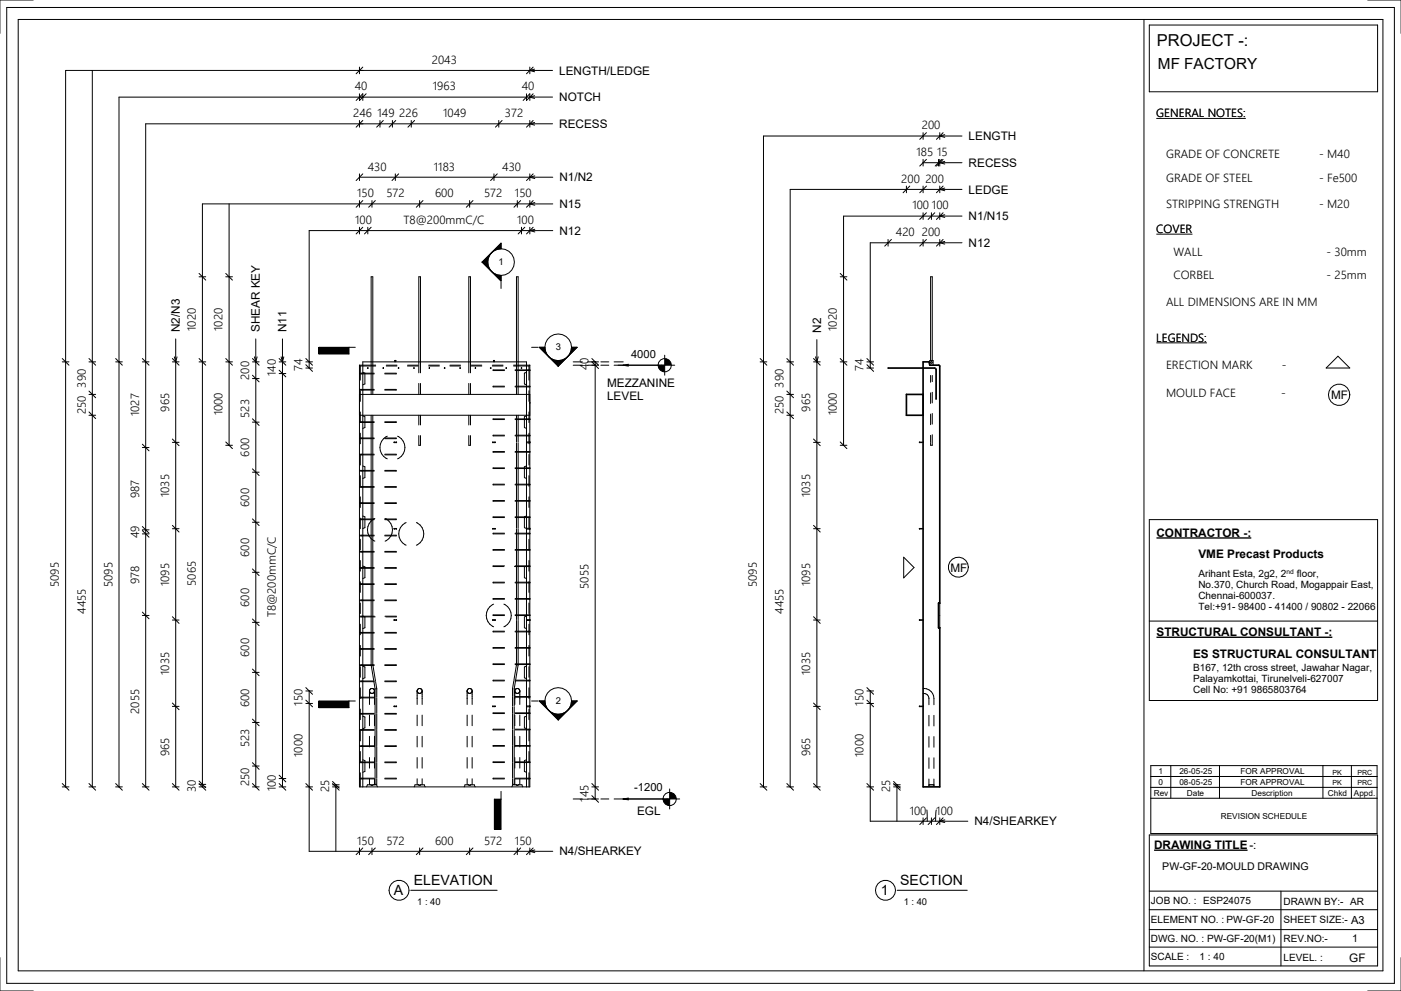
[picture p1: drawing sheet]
<svg xmlns="http://www.w3.org/2000/svg" width="420mm" height="297mm" viewBox="0 0 420 297" stroke-linecap="round" stroke-linejoin="round" font-family="sans-serif">
<g fill="#000">
<path d="M144.6 78.6l2.8-2.9-1 1.8-.2 1.1zM144.6 78.6h1.6l.2 1 1 1.8zM150.2 72.9v1.7l-1 .1-1.8 1zM147.4 81.4l.8 .6 2 .6v1.6zM110.3 110.2v.2zM114.9 110.2v.2zM119.5 110.2v.2zM124 110.3h.2zM128.6 110.3h.2zM133.2 110.3h.2zM137.8 110.3h.2zM142.4 110.3h.2z"/>
<path d="M147 110.3h.2zM151.7 110.3h.2zM156.4 110.2v.2zM186.9 109.5l1.5-.3v.6zM197.3 109.5h2v2a2 2 0 0 1-2-2zM199.3 107.5a2 2 0 0 1 2 2h-2zM95.6 210.2h9v2h-9zM161.7 210.2h1.7l.5 2 .6 .8zM167.4 214.2l2-.6 .8-.6-2.8 2.8zM164.5 213l.9 .6 2 .6v1.6zM171.4 210.2h1.6l-2.8 2.8 1-1.8zM148.2 239.6h2v9h-2z"/>
</g>
<g fill="none" stroke="#000" stroke-width=".3">
<path d="M27.7 21.1v214.8M106.8 30.1l2-2v2M107.8 20.1v2M107.8 28.1v2l2-2M107.8 36.1v2M108.8 36.1l-2 2M108.8 20.1l-2 2M113.9 36.1v2M114.9 36.1l-2 2M117.7 36.1v2M118.7 36.1l-2 2M123.3 36.1v2"/>
<path d="M124.3 36.1l-2 2M149.6 36.1v2M150.6 36.1l-2 2M156.9 30.1l2-2v2M157.9 28.1v2l2-2M158.9 20.1v2M158.9 36.1v2M159.9 36.1l-2 2M159.9 20.1l-2 2M160.3 20.7l-1.5 .4 1.5 .4M160.3 36.7l-1.5 .4 1.5 .4M160.3 28.7l-1.5 .4 1.5 .4"/>
<path d="M165.7 21.1h-146v214.8M165.7 29.1h-130v206.8M165.7 37.1h-122v198.8M107.8 52.1v2M107.8 53.1h57.9M108.8 52.1l-2 2M118.5 52.1v2M119.5 52.1l-2 2M148.1 52.1v2M149.1 52.1l-2 2M158.9 52.1v2M159.9 52.1l-2 2"/>
<path d="M160.4 52.7l-1.5 .4 1.5 .4M271.8 56.8h-34.9v51.7M276.8 40.8h-47.9v67.7M68.7 61.1v72.4M107.8 60.1v2M107.8 68.1v2M108.8 60.1l-2 2M108.8 68.1l-2 2M110.3 68.1v2M111.3 68.1l-2 2M111.5 60.1v2M112.5 60.1l-2 2"/>
<path d="M125.8 60.1v2M126.8 60.1l-2 2M140.8 60.1v2M141.8 60.1l-2 2M144.6 78.6l5.6 5.6M144.6 78.6h1.6M146.2 78.6l.2 1 1 1.8M150.2 74.6a4 4 0 0 1 4 4 4 4 0 0 1-4 4M150.2 74.6a4 4 0 0 0-4 4 4 4 0 0 0 4 4M150.2 74.6a4 4 0 0 0-4 4M150.2 74.6v-1.7l-5.6 5.7M155.1 60.1v2"/>
<path d="M156.1 60.1l-2 2M156.4 68.1v2M157.4 68.1l-2 2M158.9 61.1l1.5 .4M158.9 61.1h6.8M158.9 60.1v2M158.9 68.1v2M158.9 61.1h-98.2v174.8M159.9 60.1l-2 2M159.9 68.1l-2 2M160.4 60.7l-1.5 .4M160.4 68.7l-1.5 .4 1.5 .4"/>
<path d="M165.7 69.1h-73v41.2M266.3 72.8h-5.4v35.7M276.8 64.8h-23.9v18.2M59.7 83h2M59.7 82l2 2M67.7 83h2M67.7 82l2 2M147.4 81.4l.8 .6 2 .6M147.4 81.4l2.8 2.8M150.2 82.6v1.6M150.2 84.6v1.9M18.7 108.5h2"/>
<path d="M18.7 107.5l2 2M26.7 108.5h2M26.7 118.2h2M26.7 117.2l2 2M26.7 107.5l2 2M34.7 108.5h2M34.7 107.5l2 2M42.7 108.5h2M42.7 107.5l2 2M51.7 108.5h2M51.7 107.5l1 1M52.3 107l.4 1.5"/>
<path d="M52.7 101.6v134.3M52.7 108.5l1 1M53.1 107l-.4 1.5M59.7 108.5h2M59.7 107.5l2 2M67.7 108.5h2M67.7 107.5l2 2M75.7 108.5h2M75.7 107.5l2 2M75.7 112.5l2 2M75.7 113.5h2M76.3 107l.4 1.5 .4-1.5"/>
<path d="M76.7 101.6v134.3M83.7 108.5h2M83.7 107.5l2 2M83.7 111l2 2M83.7 112h2M84.3 107l.4 1.5 .4-1.5M84.7 101.6v134.3M91.7 108.5h2M91.7 110.3h2M91.7 107.5l2 2M91.7 109.3l2 2M107.8 109.5l.2 .2"/>
<path d="M107.8 109.5v126.4h51.1v-126.4M107.8 109.5h4.8M107.8 118.2h51.1M108 109.7v4.3M108 117.1v3.2M108 109.7h4.6M108.8 111.6l.6 .3v3.2l-.6 .3M110.3 110.2v.2zM111.3 111.9v-28.9h.5v28.9M111.3 112.1v4.6M111.3 116.9v1.3M111.8 112.1v4.6"/>
<path d="M111.8 116.9v1.3M112.2 111.9l-4.4 .1 4.4 .1M112.2 116.7l-4.4 .1 4.4 .1M114.9 110.2v.2zM115.4 111.9h3.4v.2h-3.4M115.4 116.7h3.4v.2h-3.4M115.8 109.7h3.2M115.8 109.5h3.2M118.4 108.5v-.4h.3v.4M118.4 108.2h.3M119.5 110.2v.2zM122.2 109.7h3.2"/>
<path d="M122.2 109.5h3.2M124 110.3h.2zM125.6 111.8v-28.8h.5v28.8M125.6 115v3.2M126.1 115v3.2M128.5 109.7h3.2M128.5 109.5h3.2M128.6 110.3h.2zM133.2 110.3h.2zM134.9 109.7h3.2M134.9 109.5h3.2M137.8 110.3h.2z"/>
<path d="M140.6 111.8v-28.8h.5v28.8M140.6 115v3.2M141.1 115v3.2M141.3 109.7h3.2M141.3 109.5h3.2M142.4 110.3h.2zM147 110.3h.2zM147.6 109.7h3.2M147.6 109.5h3.2M148 108.2h.3M148 108.5v-.4h.3v.4M151.3 110.9h-3.4v.2h3.4"/>
<path d="M151.3 115.8h-3.4v.2h3.4M151.7 110.3h.2zM154 109.7h4.6M154 109.5h4.9M154.4 110.9l4.6 .1-4.6 .1M154.4 115.8l4.6 .1-4.6 .1M154.9 110.9v-27.9h.5v27.9M154.9 111.1v4.7M154.9 116v2.2M155.4 111.1v4.7M155.4 116v2.2M156.4 110.2v.2z"/>
<path d="M157.9 111.6l-.7 .3v3.2l.7 .3M158.6 109.7v4.3M158.6 117.1v3.2M158.9 109.5l-.3 .2M171.9 108.5h2.7M171.9 109.5h2.7M176.2 108.5h3.3M177.5 107.5l2 2h-3.3M177.5 108.5l2 2M178.5 108.5v131M180.2 108.5h2.3M180.2 109.5h2.3"/>
<path d="M184.1 108.5h2.8M184.1 109.5h18.2M186.9 109.5l1.5-.3v.6zM199.3 106.5v6M266.3 110.2l14.2 .1 .3 .5v8.8h-.2v-8.8l-.2-.3-14.1-.1zM278.8 109.5v-1.4h.9l.1 1.4M279 108.1v-25.1h.5v25.1M279 112.6v2M279 117.8v3.2M279.5 112.6v1.8M279.5 117.6v3.2M401.2 106.8l3.5 3.5h-7.1z"/>
<path d="M26.7 124.5h2M26.7 123.5l2 2M42.7 133.2l2 2M42.7 134.2h2M51.7 131.6l2 2M51.7 132.6h2M67.7 133.5h2M67.7 132.5l2 2M75.7 125.6l2 2M75.7 126.6h2M107.8 124.5h51.1M108 123.5v3.2"/>
<path d="M108 129.9v3.2M108 136.2v3.2M108.8 124.7l.6 .2v3.3l-.6 .2M108.8 139.7l.6 .2v3.3l-.6 .2M111.3 124.5v2M111.3 126.7v4.6M111.3 131.5v4.7M111.3 136.4v4.6M111.8 124.5v2M111.8 126.7v4.6M111.8 131.5v4.7M111.8 136.4v4.6"/>
<path d="M112.2 126.5l-4.4 .1 4.4 .1M112.2 131.3l-4.4 .1 4.4 .1M112.2 136.2l-4.4 .1 4.4 .1M115.4 126.5h3.4v.2h-3.4M115.4 131.3h3.4v.2h-3.4M115.4 136.2h3.4v.2h-3.4M116.1 130.8a3.7 3.7 0 0 0-2.2 3.4 3.7 3.7 0 0 0 2.2 3.4M118.2 132.5l.7 .2zM118.2 132.5v.2M118.8 132.5v.2M119.2 130.8a3.7 3.7 0 0 1 2.2 3.4 3.7 3.7 0 0 1-2.2 3.4M125.6 130.6v2.9h.5v-2.9"/>
<path d="M125.6 124.5v2.9M126.1 124.5v2.9M140.6 130.6v2.9h.5v-2.9M140.6 124.5v2.9M141.1 124.5v2.9M147.7 132.5l.8 .2zM147.8 132.5v.2M148.4 132.5v.2M151.3 125.6h-3.4v.2h3.4M151.3 130.5h-3.4v.2h3.4M151.3 135.4h-3.4v.2h3.4M154.4 125.6l4.6 .1-4.6 .1"/>
<path d="M154.4 130.5l4.6 .1-4.6 .1M154.4 135.4l4.6 .1-4.6 .1M154.9 124.5v1.1M154.9 125.8v4.7M154.9 130.7v1.8M154.9 132.7v2.7M154.9 135.6v4.7M155.4 124.5v1.1M155.4 125.8v4.7M155.4 130.7v1.8M155.4 132.7v2.7M155.4 135.6v4.7"/>
<path d="M157.9 124.7l-.7 .2v3.3l.7 .2M157.9 139.7l-.7 .2v3.3l.7 .2M157.9 132.5h1v.2h-1M158.6 123.5v3.2M158.6 129.9v3.2M158.6 136.2v3.2M158.8 132.5v.2M158.9 120.7v.2M275.8 132.5v.2M276.8 132.5h-1.1l1.1 .2M279 132.7v.8h.5v-.4M279 124.1v3.2"/>
<path d="M279 130.5v2M279.5 124v3.1M279.5 130.3v1.9M279.5 132.3v.6M42.7 157.8l2 2M42.7 158.8h2M42.7 159.1l2 2M51.7 157.5l2 2M51.7 158.5h2M75.7 140.6l2 2M75.7 141.6h2M75.7 155.6l2 2"/>
<path d="M75.7 156.6h2M108 142.6v3.2M108 149v3.1M108 155.3v3.2M108.8 154.7l.6 .2v3.3l-.6 .2M111.3 141.2v4.7M111.3 146.1v4.6M111.3 150.9v4.7M111.3 155.8v4.7M111.8 141.2v4.7M111.8 146.1v4.6M111.8 150.9v4.7"/>
<path d="M111.8 155.8v4.7M112.2 141l-4.4 .1 4.4 .1M112.2 145.9l-4.4 .1 4.4 .1M112.2 150.7l-4.4 .1 4.4 .1M112.2 155.6l-4.4 .1 4.4 .1M112.4 155.5a3.7 3.7 0 0 0-2.2 3.3 3.7 3.7 0 0 0 2.2 3.4M115.4 141h3.4v.2h-3.4M115.4 145.9h3.4v.2h-3.4M115.4 150.7h3.4v.2h-3.4M115.4 155.6h3.4v.2h-3.4M115.5 155.5a3.7 3.7 0 0 1 2.2 3.3 3.7 3.7 0 0 1-2.2 3.4M118.2 158.4l.7 .2z"/>
<path d="M118.2 158.4v.2M118.8 158.4v.2M121.8 156.7a3.7 3.7 0 0 0-2.2 3.4 3.7 3.7 0 0 0 2.2 3.3M124.8 156.7a3.7 3.7 0 0 1 2.3 3.4 3.7 3.7 0 0 1-2.3 3.3M147.7 158.4l.8 .2zM147.8 158.4v.2M148.4 158.4v.2M151.3 140.3h-3.4v.2h3.4M151.3 145.2h-3.4v.2h3.4M151.3 150.1h-3.4v.2h3.4M151.3 155h-3.4v.2h3.4M151.3 159.9h-3.4v.2h3.4"/>
<path d="M154.4 140.3l4.6 .1-4.6 .1M154.4 145.2l4.6 .1-4.6 .1M154.4 150.1l4.6 .1-4.6 .1M154.4 155l4.6 .1-4.6 .1M154.4 159.9l4.6 .1-4.6 .1M154.9 140.5v4.7M154.9 145.4v4.7M154.9 150.3v4.7M154.9 155.2v3.2M154.9 158.6v1.3M155.4 140.5v4.7M155.4 145.4v4.7"/>
<path d="M155.4 150.3v4.7M155.4 155.2v3.2M155.4 158.6v1.3M157.9 154.7l-.7 .2v3.3l.7 .2M157.9 158.4h1v.2h-1M158.6 142.6v3.2M158.6 149v3.1M158.6 155.3v3.2M158.8 158.4v.2M275.8 158.4v.2M276.8 158.4h-1.1l1.1 .2M42.7 160.1h2"/>
<path d="M75.7 170.6l2 2M75.7 171.6h2M108 161.7v3.2M108 168v3.2M108 174.4v3.2M108.8 169.7l.6 .2v3.3l-.6 .2M111.3 160.7v4.6M111.3 165.5v4.7M111.3 170.4v4.6M111.3 175.2v4.7M111.8 160.7v4.6M111.8 165.5v4.7"/>
<path d="M111.8 170.4v4.6M111.8 175.2v4.7M112.2 160.5l-4.4 .1 4.4 .1M112.2 165.3l-4.4 .1 4.4 .1M112.2 170.2l-4.4 .1 4.4 .1M112.2 175l-4.4 .1 4.4 .1M112.2 179.9l-4.4 .1 4.4 .1M115.4 160.5h3.4v.2h-3.4M115.4 165.3h3.4v.2h-3.4M115.4 170.2h3.4v.2h-3.4M115.4 175h3.4v.2h-3.4M115.4 179.9h3.4v.2h-3.4"/>
<path d="M151.3 164.7h-3.4v.3h3.4M151.3 169.6h-3.4v.2h3.2M151.3 174.5h-3.4v.2h3.4M151.3 179.4h-3.4v.2h3.4M154.4 164.7l4.6 .2-4.6 .1M154.4 169.6l4.6 .1-4.7 .1M154.4 174.5l4.6 .1-4.6 .1M154.4 179.4l4.6 .1-4.6 .1M154.9 160.1v4.6M154.9 165v4.6M154.9 169.8v4.7M154.9 174.7v4.7"/>
<path d="M154.9 179.6v4.7M155.4 160.1v4.6M155.4 165v4.6M155.4 169.8v4.7M155.4 174.7v4.7M155.4 179.6v4.7M157.9 169.7l-.7 .2v3.3l.7 .2M158.6 161.7v3.2M158.6 168v3.2M158.6 174.4v3.2M271 167l3.1 3.1-3.1 3.1zM42.7 183.5l2 2"/>
<path d="M42.7 184.5h2M51.7 184.9l2 2M51.7 185.9h2M75.7 185.6l2 2M75.7 186.6h2M108 180.8v3.1M108 187.1v3.2M108 193.5v3.2M108 199.9v3.1M108.8 184.7l.6 .2v3.3l-.6 .3M108.8 199.7l.6 .3v3.2l-.6 .3M111.3 194.6v4.7"/>
<path d="M111.3 180.1v4.6M111.3 184.9v4.7M111.3 189.8v4.6M111.3 199.5l.8 4.7M111.8 194.6v4.7M111.8 180.1v4.6M111.8 184.9v4.7M111.8 189.8v4.6M111.8 199.5l.8 4.7M112.2 189.6l-4.4 .1 4.4 .1M112.2 194.4l-4.4 .1 4.4 .1M112.2 199.3l-4.4 .1 4.4 .1"/>
<path d="M112.2 184.7l-4.4 .1 4.7 .1M115.4 189.6h3.4v.2h-3.4M115.4 194.4h3.4v.2h-3.4M115.4 199.3h3.4v.2h-3.4M115.4 184.7h3.4v.2h-3.1M118.2 185.8l.7 .2zM118.2 185.8v.2M118.8 185.8v.2M147.7 185.8l.8 .2zM147.8 185.8v.2M148 181.1a3.7 3.7 0 0 0-2.2 3.4 3.7 3.7 0 0 0 2.2 3.4M148.4 185.8v.2"/>
<path d="M151.1 181.1a3.7 3.7 0 0 1 2.2 3.4 3.7 3.7 0 0 1-2.2 3.4M151.3 184.3h-3.4v.2h3.4M151.3 189.2h-3.4v.2h3.4M151.3 194.1h-3.4v.2h3.4M151.3 199h-3.4v.2h3.4M154.4 184.3l4.6 .1-4.6 .1M154.4 189.2l4.6 .1-4.6 .1M154.4 194.1l4.6 .1-4.6 .1M154.4 199l4.6 .1-4.6 .1M154.9 199.3l-.8 4.6M154.9 199.2v.1M154.9 184.5v1.3"/>
<path d="M154.9 186v3.2M154.9 189.4v4.7M154.9 194.3v4.7M155.4 199.2l-.8 4.7M155.4 184.5v1.3M155.4 186v3.2M155.4 189.4v4.7M155.4 194.3v4.7M157.9 184.7l-.7 .2v3.3l.7 .3M157.9 199.7l-.7 .3v3.2l.7 .3M157.9 185.8h1v.2h-1M158.6 180.8v3.1"/>
<path d="M158.6 187.1v3.2M158.6 193.5v3.2M158.6 199.9v3.1M158.8 185.8v.2M275.8 185.8v.2M276.8 185.8h-1.1l1.1 .2M281.4 180.8h.4v7.5l-.4-.1M51.7 210.8l2 2M51.7 211.8h2M75.7 200.6l2 2M75.7 201.6h2M75.7 215.6l2 2"/>
<path d="M75.7 216.6h2M91.7 206.1l2 2M91.7 207.1h2M91.7 209.9l2 2M91.7 210.9h2M92.7 207.1v48.1h73M104.6 210.2v2h-9v-2h10.9M108 206.2v3.2M108 212.6v3.2M108 218.9v3.2M108.8 214.7l.6 .3v3.2l-.6 .3M110.8 207.1l.1 .4 .6 .4"/>
<path d="M110.8 207.2v4M110.8 214.4v3.2M110.8 207.1l.1 .4M110.9 206.8l-.1 .3M110.9 207.5l.6 .4M111.5 206.4l-.6 .4M111.5 206.4l-.3 .1-.4 .6M111.5 206.4l.7 .4 .1 .3M111.5 206.4l.7 .4M112.1 204.4l.4 2.1v2.5M112.2 206.8l.1 .3M112.2 204.2l-4.4 .1 4.4 .1"/>
<path d="M112.2 209l-4.4 .1 4.4 .1M112.2 213.9l-4.4 .1 4.4 .1M112.2 218.7l-4.4 .1 4.4 .1M112.3 207.1l-.2 .6-.6 .2M112.3 207.1l-.4 .7-.4 .1M112.3 207.1v4.1M112.3 214.4v3.2M112.5 209.2v4.7M112.5 214.1v4.6M112.5 218.9v4.7M112.6 204.4l.4 2.1v2.5M113 209.2v4.7"/>
<path d="M113 214.1v4.6M113 218.9v4.7M115.4 209h3.4v.2h-3.4M115.4 204.2h3.4v.2h-3.4M115.4 213.9h3.4v.2h-3.4M115.4 218.7h3.4v.2h-3.4M118.2 211.7l.7 .1zM118.2 211.7v.1M118.8 211.7v.1M125.1 207.1l.1 .4 .6 .4M125.1 207.2v4M125.1 214.4v3.2"/>
<path d="M125.1 207.1l.1 .4M125.2 206.8l-.1 .3M125.2 207.5l.6 .4M125.4 206.5l-.2 .3M125.8 206.4l-.3 .1M125.8 206.4l-.4 .1-.3 .6M125.8 206.4l.7 .4 .1 .3M125.8 206.4l.4 .1M126.2 207.8l-.4 .1M126.2 206.5l.4 .6M126.6 207.1l-.4 .7M126.6 207.1l-.4 .7-.4 .1"/>
<path d="M126.6 207.1v4.1M126.6 214.4v3.2M140.1 207.1l.1 .4 .6 .4M140.1 207.2v4M140.1 214.4v3.2M140.1 207.1l.1 .4M140.2 206.8l-.1 .3M140.2 207.5l.6 .4M140.4 206.5l-.2 .3M140.8 206.4l-.4 .1M140.8 206.4l-.4 .1-.3 .6M140.8 206.4l.7 .4 .1 .3"/>
<path d="M140.8 206.4l.4 .1M141.2 207.8l-.4 .1M141.2 206.5l.4 .6M141.6 207.1l-.4 .7M141.6 207.1l-.4 .7-.4 .1M141.6 207.1v4.1M141.6 214.4v3.2M147.7 211.7l.8 .1zM147.8 211.7v.1M148.4 211.7v.1M151.3 203.9h-3.4v.2h3.4M151.3 208.8h-3.4v.2h3.4"/>
<path d="M151.3 213.7h-3.4v.2h3.4M151.3 218.6h-3.4v.2h3.4M153.7 209v2.6M153.7 211.9v1.8M153.7 213.9v4.7M153.7 218.8v4.7M154.1 204.1l-.4 2.4v2.3M154.2 209v2.6M154.2 211.9v1.8M154.2 213.9v4.7M154.2 218.8v4.7M154.4 207.1l.1 .4 .6 .4"/>
<path d="M154.4 207.2v4M154.4 214.4v3.2M154.4 207.1l.1 .4M154.4 203.9l4.6 .1-4.6 .1M154.4 208.8l4.6 .1-4.6 .1M154.4 213.7l4.6 .1-4.6 .1M154.4 218.6l4.6 .1-4.6 .1M154.5 206.8l-.1 .3M154.5 207.5l.6 .4M154.6 204.1l-.4 2.4v2.3M155.1 206.4l-.6 .4M155.1 206.4l-.4 .1-.3 .6"/>
<path d="M155.1 206.4l.7 .4 .1 .3M155.1 206.4l.5 .2 .3 .5M155.9 207.1l-.3 .6-.5 .2M155.9 207.1l-.4 .7-.4 .1M155.9 207.1v4.1M155.9 214.4v3.2M157.9 214.7l-.7 .3v3.2l.7 .3M157.9 211.6h1v.3h-1M158.6 206.2v3.2M158.6 212.6v3.2M158.6 218.9v3.2M158.8 211.6v.3"/>
<path d="M159.4 210.2h2M163.4 210.2a4 4 0 0 1 4-4 4 4 0 0 1 4 4M163.4 210.2a4 4 0 0 0 4 4 4 4 0 0 0 4-4M163.4 210.2a4 4 0 0 0 4 4M163.4 210.2h-1.7l5.7 5.6M167.4 214.2v1.6M171.4 210.2a4 4 0 0 1-4 4M171.4 210.2h1.6l-5.6 5.6M275.8 211.7v.1M276.8 211.7h-1.1l1.1 .1M276.8 206.4a3 3 0 0 1 3.2 3v1.9M276.8 207.9a1.53 1.53 0 0 1 1.7 1.5v1.9"/>
<path d="M278.5 214.5v3.1M280 214.5v3.1M18.7 235.9h2M18.7 234.9l2 2M26.7 235.9h2M26.7 234.9l2 2M34.7 235.9h2M34.7 234.9l2 2M42.7 235.9h2M42.7 234.9l2 2M51.7 235.9h2M51.7 234.9l2 2"/>
<path d="M59.7 235.2h2M59.7 235.9h2M59.7 234.2l2 2M59.7 234.9l2 2M75.7 235.9h2M75.7 228.7l2 2M75.7 229.7h2M75.7 234.9l2 2M83.7 235.9h2M83.7 232.4l2 2M83.7 233.4h2M83.7 234.9l2 2"/>
<path d="M91.7 235.9h2M91.7 234.9l2 2M99.7 235.3h2M99.7 235.9h2M99.7 234.3l2 2M99.7 234.9l2 2M100.7 235.3v19.9M108 225.3v3.2M108 231.7v4.2M108.8 235.9v-127.4h49.1v127.4M108.8 227.8l.6 .2v3.3l-.6 .2M109.9 235.9l.3-.6 1.3 .1 1.4-.1 .3 .6"/>
<path d="M110.8 220.7v3.2M110.8 227.1v3.2M110.8 233.5v1.8M112.2 223.6l-4.4 .1 4.4 .1M112.2 228.4l-4.4 .1 4.4 .1M112.2 233.3l-4.4 .1 4.4 .1M112.3 220.7v3.2M112.3 227.1v3.2M112.3 233.5v1.8M112.5 233.5v1.7h.5v-1.7M112.5 223.8v4.6M112.5 228.6v4.7"/>
<path d="M113 223.8v4.6M113 228.6v4.7M115.4 228.4h3.4v.2h-3.4M115.4 233.3h3.4v.2h-3.4M115.4 223.6h3.4v.2h-3.4M124.2 235.9l.2-.6 1.4 .1 1.4-.1 .3 .6M125.1 220.7v3.2M125.1 227.1v3.2M125.1 233.5v1.8M126.6 220.7v3.2M126.6 227.1v3.2M126.6 233.5v1.8"/>
<path d="M139.2 235.9l.2-.6 1.4 .1 1.4-.1 .2 .6M140.1 220.7v3.2M140.1 227.1v3.2M140.1 233.5v1.8M141.6 220.7v3.2M141.6 227.1v3.2M141.6 233.5v1.8M150.2 237.2v11.4h-2v-9h2M151.3 223.5h-3.4v.2h3.4M151.3 228.4h-3.4v.2h3.4M151.3 233.3h-3.4v.2h3.4M153.5 235.9l.2-.6 1.4 .1 1.4-.1 .2 .6"/>
<path d="M153.7 233.5v1.7h.5v-1.7M153.7 223.7v4.7M153.7 228.6v4.7M154.2 223.7v4.7M154.2 228.6v4.7M154.4 220.7v3.2M154.4 227.1v3.2M154.4 233.5v1.8M154.4 223.5l4.6 .1-4.6 .1M154.4 228.4l4.6 .1-4.6 .1M154.4 233.3l4.6 .1-4.6 .1M155.9 220.7v3.2"/>
<path d="M155.9 227.1v3.2M155.9 233.5v1.8M157.9 227.8l-.7 .2v3.3l.7 .2M158.6 225.3v3.2M158.6 231.7v4.2M171.9 239.5h2.7M176.2 239.5h3.3M177.5 235.9h2M177.5 234.9l2 2M177.5 238.5l2 2M180.2 239.5h2.3M184.1 239.5h2.8"/>
<path d="M260.9 235.9v10.3h15.9M268.9 235.9v10.3M278.5 233.5v1.9l.1-.1 1.4 .1v-1.9M278.5 220.8v3.2M278.5 227.2v3.2M280 220.8v3.2M280 227.2v3.2M107.8 254.2v2M108.8 254.2l-2 2M111.5 254.2v2M112.5 254.2l-2 2M125.8 254.2v2"/>
<path d="M126.8 254.2l-2 2M140.8 254.2v2M141.8 254.2l-2 2M155.1 254.2v2M156.1 254.2l-2 2M158.9 254.2v2M159.9 254.2l-2 2M160.4 254.8l-1.5 .4 1.5 .4"/>
<circle cx="199.3" cy="109.5" r="2"/>
<circle cx="279.3" cy="108.7" r=".26"/>
<circle cx="401.5" cy="118.4" r="3.2"/>
<circle cx="287.3" cy="170" r="3"/>
</g>
<path d="M276.8 108.5h1.7l.3 1h2.7l.3 .2v71.1h-.4v7.4h.4v47.7h-5zM276.8 118.2h-5v6.3h5" fill="none" stroke="#000" stroke-width=".5"/>
<path d="M189.2 104.1h7.4v3.8h-7.4z" fill="#fff"/>
<g fill="none" stroke="#000" stroke-width=".3">
<path d="M186.8 239.5h17M186.9 239.5l1.5-.2v.5zM200.8 236.5v6"/>
<circle cx="200.8" cy="239.5" r="2"/>
</g>
<path d="M186.9 239.5l1.5-.2v.5zM198.8 239.5h2v2a2 2 0 0 1-2-2zM200.8 237.5a2 2 0 0 1 2 2h-2z" fill="#000"/>
<path d="M190.2 234.1h8.5v3.9h-8.5z" fill="#fff"/>
<path d="M95.6 104.1h9v2h-9zM161.7 104.1h1.7l.5 2 .6 .9zM167.4 108.1l2-.5 .8-.6-2.8 2.8zM164.5 107l.9 .6 2 .5v1.7zM171.4 104.1h1.6l-2.8 2.9 1-1.8z" fill="#000"/>
<g fill="none" stroke="#000" stroke-width=".3">
<path d="M2 2.2h416.1v292.6h-416.1zM5.5 5.8h409.2v285.3h-409.2zM10 0h-10v10M343 5.8v285.3M344.6 7.5h68.5v20h-68.5zM410.1 0h10v10M276.8 39.8v2M277.8 39.8l-2 2M281.8 39.8v2M282.8 39.8l-2 2M271.8 56.8h16.6M271.8 55.8v2"/>
<path d="M272.8 55.8l-2 2M276.8 47.8v2M276.8 55.8v2M276.8 48.8h11.6M276.8 40.8h11.6M277.8 55.8l-2 2M277.8 47.8l-2 2M281.4 47.8v2M281.8 47.8v2M281.8 55.8v2M282.4 47.8l-2 2M282.8 55.8l-2 2"/>
<path d="M282.8 47.8l-2 2M283.3 40.4l-1.5 .4 1.5 .4M283.3 56.4l-1.5 .4 1.5 .4M283.3 48.4l-1.5 .4 1.5 .4M266.3 71.8v2M267.3 71.8l-2 2M276.8 63.8v2M276.8 71.8v2M277.8 71.8l-2 2M277.8 63.8l-2 2M279.3 63.8v2M280.3 63.8l-2 2"/>
<path d="M281.8 63.8v2M281.8 71.8v2M282.8 71.8l-2 2M282.8 63.8l-2 2M283.3 64.4l-1.5 .4 1.5 .4M283.3 72.4l-1.5 .4 1.5 .4M288.4 72.8h-22.1M288.4 64.8h-11.6M251.9 82l2 2M251.9 83h2M252.9 83v50.5M104.6 104.1v2h-9v-2h10.9"/>
<path d="M159.4 104.1h2M163.4 104.1a4 4 0 0 1 4-4 4 4 0 0 1 4 4M163.4 104.1a4 4 0 0 0 4 4 4 4 0 0 0 4-4M163.4 104.1a4 4 0 0 0 4 4M163.4 104.1h-1.7l5.7 5.7M167.4 108.1v1.7M171.4 104.1a4 4 0 0 1-4 4M171.4 104.1h1.6l-5.6 5.7M227.9 108.5h2M227.9 107.5l2 2M228.9 108.5v127.4M235.9 108.5h2"/>
<path d="M235.9 117.2l2 2M235.9 118.2h2M235.9 107.5l2 2M236.9 108.5v127.4M243.9 108.5h2M243.9 107.5l2 2M244.5 107l.4 1.5 .4-1.5M244.9 101.8v134.1M251.9 108.5h2M251.9 107.5l2 2M259.9 109.3l2 2M259.9 110.3h2"/>
<path d="M259.9 107.5l2 2M259.9 108.5h2M260.9 108.5v1.8M235.9 123.5l2 2M235.9 124.5h2M243.9 131.6l2 2M243.9 132.6h2M251.9 132.5l2 2M251.9 133.5h2M243.9 157.5l2 2M243.9 158.5h2M344.6 155.8h68.5v54.2h-68.5z"/>
<path d="M243.9 184.9l2 2M243.9 185.9h2M344.6 186.2h68.5M243.9 210.8l2 2M243.9 211.8h2M259.9 206.1l2 2M259.9 207.1h2M259.9 209.9l2 2M259.9 210.9h2M260.9 207.1v28.8M227.9 235.9h2M227.9 234.9l2 2"/>
<path d="M235.9 235.9h2M235.9 234.9l2 2M243.9 235.9h2M243.9 234.9l2 2M259.9 234.9l2 2M259.9 235.9h2M267.9 235.9h2M267.9 234.3l2 2M267.9 235.3h2M267.9 234.9l2 2M268.9 235.3v.6M276.8 246.2h13.4"/>
<path d="M276.8 245.2v2M277.8 245.2l-2 2M277.9 242.8l.1 3.4M279.3 245.2v2M280.3 245.2l-2 2M280.7 242.8l-.2 3.4M281.8 245.2v2M282.8 245.2l-2 2M283.3 245.8l-1.5 .4 1.5 .4M344.6 250.3h68.5v39.3h-68.5zM344.6 272.7h68.5M344.6 267.2h68.5"/>
<path d="M344.6 278.7h68.5M384.1 267.2v22.4M0 287.1v10h10M344.6 283.9h68.5M420.1 287.1v10h-10"/>
</g>
<g fill="#fff">
<path d="M346.9 9.5h27.5v5.4h-27.5z"/>
<path d="M405.1 273.8h4.1v3.9h-4.1z"/>
<path d="M346.8 187.4h51.8v4.1h-51.8z"/>
<path d="M357.7 193.9h54.2v4.1h-54.2z"/>
<path d="M346 251.2h27.6v4.2h-27.6z"/>
<path d="M373.6 251.2h1v4.2h-1z"/>
<path d="M374.6 251.2h2.2v4.2h-2.2z"/>
<path d="M346.8 157.6h27.9v4.1h-27.9z"/>
<path d="M359.3 164.1h37.3v4.1h-37.3z"/>
<path d="M359.7 285.1h7.5v3.3h-7.5z"/>
<path d="M405.5 279.4h1.7v3.7h-1.7z"/>
<path d="M367.7 274.1h14.3v3.3h-14.3z"/>
<path d="M347.2 16.6h29.6v5.1h-29.6z"/>
<path d="M348.5 258h44.2v3.6h-44.2z"/>
<path d="M361.9 279.8h20.4v3.3h-20.4z"/>
<path d="M404.8 268.8h4.1v3.3h-4.1z"/>
<path d="M360.7 268.5h14.3v3.3h-14.3z"/>
</g>
<path d="M346.8 161.3h28.4M346.8 191h52.7M346 254.9h28.1" fill="none" stroke="#000" stroke-width=".41"/>
<g fill="none" stroke="#000" stroke-width=".3">
<path d="M346.7 35.5h26.8M346.7 70.2h10.8M346.7 102.8h15.2M345 229.5h67.9v20.4h-67.9zM345 232.8h67.9M345 236h67.9M345 239.3h67.9M351.1 229.5v9.8M365.7 229.5v9.8M396.7 229.5v9.8M405.2 229.5v9.8M123.1 266.9h26"/>
<path d="M269 266.9h21"/>
<circle cx="119.6" cy="266.9" r="3"/>
<circle cx="265.5" cy="266.9" r="3"/>
</g>
<text font-size="4.9" x="346.9" y="13.9">PROJECT -:</text>
<text font-size="4.6" x="347.2" y="20.7">MF FACTORY</text>
<g font-size="4.2">
<text x="118" y="268.4">A</text>
<text x="124.1" y="265.2">ELEVATION</text>
<text x="264.1" y="268.4">1</text>
<text x="269.9" y="265.2">SECTION</text>
</g>
<g font-size="3.5">
<text x="129.5" y="19.1">2043</text>
<text x="167.7" y="22.4">LENGTH/LEDGE</text>
<text x="106.4" y="27.1">40</text>
<text x="129.8" y="27.1">1963</text>
<text x="156.4" y="27.1">40</text>
<text x="105.9" y="35.1">246</text>
<text x="113.2" y="35.1">149</text>
<text x="119.7" y="35.1">226</text>
<text x="132.9" y="35.1">1049</text>
<text x="151.4" y="35.1">372</text>
<text x="167.7" y="30.4">NOTCH</text>
<text x="346.7" y="35.2">GENERAL NOTES:</text>
<text x="167.7" y="38.4">RECESS</text>
<text x="276.4" y="38.8">200</text>
<text x="274.8" y="46.8">185</text>
<text x="281" y="46.8">15</text>
<text x="290.4" y="42">LENGTH</text>
<text x="349.6" y="47.3">GRADE OF CONCRETE</text>
<text x="395.5" y="47.3">- M40</text>
<text x="110.3" y="51.1">430</text>
<text x="130.1" y="51.1">1183</text>
<text x="150.6" y="51.1">430</text>
<text x="290.4" y="50">RECESS</text>
<text x="107.1" y="59.1">150</text>
<text x="115.9" y="59.1">572</text>
<text x="130.5" y="59.1">600</text>
<text x="145.2" y="59.1">572</text>
<text x="154.4" y="59.1">150</text>
<text x="167.7" y="54.4">N1/N2</text>
<text x="270.2" y="54.8">200</text>
<text x="277.5" y="54.8">200</text>
<text x="290.4" y="58">LEDGE</text>
<text x="349.6" y="54.6">GRADE OF STEEL</text>
<text x="395.5" y="54.6">- Fe500</text>
<text x="167.7" y="62.4">N15</text>
<text x="273.6" y="62.8">100</text>
<text x="279.4" y="62.8">100</text>
<text x="349.6" y="62.3">STRIPPING STRENGTH</text>
<text x="395.5" y="62.3">- M20</text>
<text x="106.5" y="67.1">100</text>
<text x="121" y="67.1">T8@200mmC/C</text>
<text x="155" y="67.1">100</text>
<text x="167.7" y="70.4">N12</text>
<text x="268.6" y="70.8">420</text>
<text x="276.4" y="70.8">200</text>
<text x="290.4" y="66">N1/N15</text>
<text x="346.7" y="69.9">COVER</text>
<text x="290.4" y="74">N12</text>
<text x="351.8" y="76.8">WALL</text>
<text x="397.8" y="76.8">- 30mm</text>
<text x="351.8" y="83.5">CORBEL</text>
<text x="397.8" y="83.5">- 25mm</text>
<text x="349.6" y="91.6">ALL DIMENSIONS ARE IN MM</text>
<text x="53.9" y="99.6" transform="rotate(-90 53.9 99.6)">N2/N3</text>
<text x="58.7" y="99.3" transform="rotate(-90 58.7 99.3)">1020</text>
<text x="66.7" y="99.3" transform="rotate(-90 66.7 99.3)">1020</text>
<text x="77.9" y="99.6" transform="rotate(-90 77.9 99.6)">SHEAR KEY</text>
<text x="85.9" y="99.6" transform="rotate(-90 85.9 99.6)">N11</text>
<text x="246.2" y="99.8" transform="rotate(-90 246.2 99.8)">N2</text>
<text x="250.9" y="99.3" transform="rotate(-90 250.9 99.3)">1020</text>
<text x="346.7" y="102.5">LEGENDS:</text>
<text x="74.7" y="113.8" transform="rotate(-90 74.7 113.8)">200</text>
<text x="82.7" y="112.8" transform="rotate(-90 82.7 112.8)">140</text>
<text x="90.7" y="111.3" transform="rotate(-90 90.7 111.3)">74</text>
<text x="176.5" y="110.9" transform="rotate(-90 176.5 110.9)">40</text>
<text x="258.9" y="111.3" transform="rotate(-90 258.9 111.3)">74</text>
<text x="349.6" y="110.8">ERECTION MARK</text>
<text x="384.3" y="110.8">-</text>
<text x="25.7" y="116.2" transform="rotate(-90 25.7 116.2)">390</text>
<text x="182" y="116.1">MEZZANINE</text>
<text x="234.9" y="116.2" transform="rotate(-90 234.9 116.2)">390</text>
<text x="349.6" y="119.1">MOULD FACE</text>
<text x="384.2" y="119.1">-</text>
<text x="399.1" y="119.7">MF</text>
<text x="25.7" y="124.2" transform="rotate(-90 25.7 124.2)">250</text>
<text x="41.7" y="124.8" transform="rotate(-90 41.7 124.8)">1027</text>
<text x="50.7" y="123.4" transform="rotate(-90 50.7 123.4)">965</text>
<text x="66.7" y="124.5" transform="rotate(-90 66.7 124.5)">1000</text>
<text x="74.7" y="125.2" transform="rotate(-90 74.7 125.2)">523</text>
<text x="182" y="120.1">LEVEL</text>
<text x="234.9" y="124.2" transform="rotate(-90 234.9 124.2)">250</text>
<text x="242.9" y="123.4" transform="rotate(-90 242.9 123.4)">965</text>
<text x="250.9" y="124.5" transform="rotate(-90 250.9 124.5)">1000</text>
<text x="74.7" y="136.9" transform="rotate(-90 74.7 136.9)">600</text>
<text x="41.7" y="149.3" transform="rotate(-90 41.7 149.3)">987</text>
<text x="50.7" y="149.1" transform="rotate(-90 50.7 149.1)">1035</text>
<text x="242.9" y="149.1" transform="rotate(-90 242.9 149.1)">1035</text>
<text x="74.7" y="151.9" transform="rotate(-90 74.7 151.9)">600</text>
<text x="41.7" y="161.4" transform="rotate(-90 41.7 161.4)">49</text>
<text x="346.8" y="160.9">CONTRACTOR -:</text>
<text x="74.7" y="166.9" transform="rotate(-90 74.7 166.9)">600</text>
<text x="359.3" y="167.3">VME Precast Products</text>
<text x="285" y="171.4">MF</text>
<text x="17.7" y="176" transform="rotate(-90 17.7 176)">5095</text>
<text x="33.7" y="176" transform="rotate(-90 33.7 176)">5095</text>
<text x="41.7" y="175.1" transform="rotate(-90 41.7 175.1)">978</text>
<text x="50.7" y="175.7" transform="rotate(-90 50.7 175.7)">1095</text>
<text x="58.7" y="175.6" transform="rotate(-90 58.7 175.6)">5065</text>
<text x="176.5" y="176.5" transform="rotate(-90 176.5 176.5)">5055</text>
<text x="226.9" y="176" transform="rotate(-90 226.9 176)">5095</text>
<text x="242.9" y="175.7" transform="rotate(-90 242.9 175.7)">1095</text>
<text x="25.7" y="184.1" transform="rotate(-90 25.7 184.1)">4455</text>
<text x="74.7" y="181.9" transform="rotate(-90 74.7 181.9)">600</text>
<text x="82.7" y="185" transform="rotate(-90 82.7 185)">T8@200mmC/C</text>
<text x="234.9" y="184.1" transform="rotate(-90 234.9 184.1)">4455</text>
<text x="346.8" y="190.7">STRUCTURAL CONSULTANT -:</text>
<text x="74.7" y="196.9" transform="rotate(-90 74.7 196.9)">600</text>
<text x="357.7" y="197.1">ES STRUCTURAL CONSULTANT</text>
<text x="50.7" y="202.4" transform="rotate(-90 50.7 202.4)">1035</text>
<text x="242.9" y="202.4" transform="rotate(-90 242.9 202.4)">1035</text>
<text x="41.7" y="214" transform="rotate(-90 41.7 214)">2055</text>
<text x="74.7" y="211.9" transform="rotate(-90 74.7 211.9)">600</text>
<text x="90.7" y="211.6" transform="rotate(-90 90.7 211.6)">150</text>
<text x="258.9" y="211.6" transform="rotate(-90 258.9 211.6)">150</text>
<text x="50.7" y="226.7" transform="rotate(-90 50.7 226.7)">965</text>
<text x="74.7" y="224" transform="rotate(-90 74.7 224)">523</text>
<text x="90.7" y="226.9" transform="rotate(-90 90.7 226.9)">1000</text>
<text x="242.9" y="226.7" transform="rotate(-90 242.9 226.7)">965</text>
<text x="258.9" y="226.9" transform="rotate(-90 258.9 226.9)">1000</text>
<text x="58.7" y="237.4" transform="rotate(-90 58.7 237.4)">30</text>
<text x="74.7" y="235.6" transform="rotate(-90 74.7 235.6)">250</text>
<text x="82.7" y="237.2" transform="rotate(-90 82.7 237.2)">100</text>
<text x="98.7" y="237.5" transform="rotate(-90 98.7 237.5)">25</text>
<text x="266.9" y="237.5" transform="rotate(-90 266.9 237.5)">25</text>
<text x="176.5" y="240.3" transform="rotate(-90 176.5 240.3)">145</text>
<text x="191" y="244.3">EGL</text>
<text x="272.8" y="244.2">100</text>
<text x="280.7" y="244.2">100</text>
<text x="292.2" y="247.4">N4/SHEARKEY</text>
<text x="107.1" y="253.2">150</text>
<text x="115.9" y="253.2">572</text>
<text x="130.5" y="253.2">600</text>
<text x="145.2" y="253.2">572</text>
<text x="154.4" y="253.2">150</text>
<text x="167.7" y="256.5">N4/SHEARKEY</text>
<text x="346" y="254.5">DRAWING TITLE</text>
<text x="374.6" y="254.5">-:</text>
<text x="404.6" y="288.4">GF</text>
</g>
<g font-size="3.4">
<text x="189.2" y="107.2">4000</text>
<text x="190.2" y="237.3">-1200</text>
<text x="405.1" y="276.9">A3</text>
</g>
<g font-size="3.2">
<text x="348.5" y="260.9">PW-GF-20-MOULD DRAWING</text>
<text x="405.5" y="282.4">1</text>
</g>
<g font-size="3">
<text x="359.3" y="172.9">Arihant Esta, 2g2, 2</text>
<text x="388.8" y="172.9">floor,</text>
<text x="359.3" y="176.2">No.370, Church Road, Mogappair East,</text>
<text x="359.3" y="179.5">Chennai-600037.</text>
<text x="359.3" y="182.8">Tel:+91- 98400 - 41400 / 90802 - 22066</text>
<text x="357.7" y="201.1">B167, 12th cross street, Jawahar Nagar,</text>
<text x="357.7" y="204.4">Palayamkottai, Tirunelveli-627007</text>
<text x="357.7" y="207.8">Cell No: +91 9865803764</text>
<text x="345.1" y="270.9">JOB NO. :</text>
<text x="360.7" y="271.1">ESP24075</text>
<text x="384.8" y="271.4">DRAWN BY:-</text>
<text x="404.8" y="271.4">AR</text>
<text x="345.1" y="276.8">ELEMENT NO. :</text>
<text x="367.7" y="276.8">PW-GF-20</text>
<text x="384.8" y="276.8">SHEET SIZE:-</text>
<text x="345.1" y="282.4">DWG. NO. :</text>
<text x="345.1" y="287.7">SCALE :</text>
<text x="359.7" y="287.7">1 : 40</text>
<text x="361.9" y="282.4">PW-GF-20(M1)</text>
<text x="384.8" y="282.4">REV.NO:-</text>
<text x="384.8" y="288">LEVEL. :</text>
</g>
<g font-size="2.8">
<text x="149.5" y="79.5">1</text>
<text x="166.6" y="105">3</text>
<text x="166.6" y="211.1">2</text>
<text x="125.1" y="271.4">1 : 40</text>
<text x="271" y="271.4">1 : 40</text>
</g>
<g font-size="2.5">
<text x="347.4" y="232">1</text>
<text x="353.6" y="232">26-05-25</text>
<text x="372" y="232">FOR APPROVAL</text>
<text x="345.9" y="238.6">Rev</text>
<text x="347.4" y="235.3">0</text>
<text x="353.6" y="235.3">08-05-25</text>
<text x="355.9" y="238.6">Date</text>
<text x="372" y="235.3">FOR APPROVAL</text>
<text x="375.3" y="238.6">Description</text>
<text x="398.2" y="238.6">Chkd</text>
<text x="406" y="238.6">Appd.</text>
<text x="366" y="245.4">REVISION SCHEDULE</text>
</g>
<g font-size="2.1">
<text x="399.5" y="232.2">PK</text>
<text x="407" y="232.2">PRC</text>
<text x="399.5" y="235.2">PK</text>
<text x="407" y="235.2">PRC</text>
</g>
<text font-size="2" x="385.7" y="172">nd</text>
</svg>
